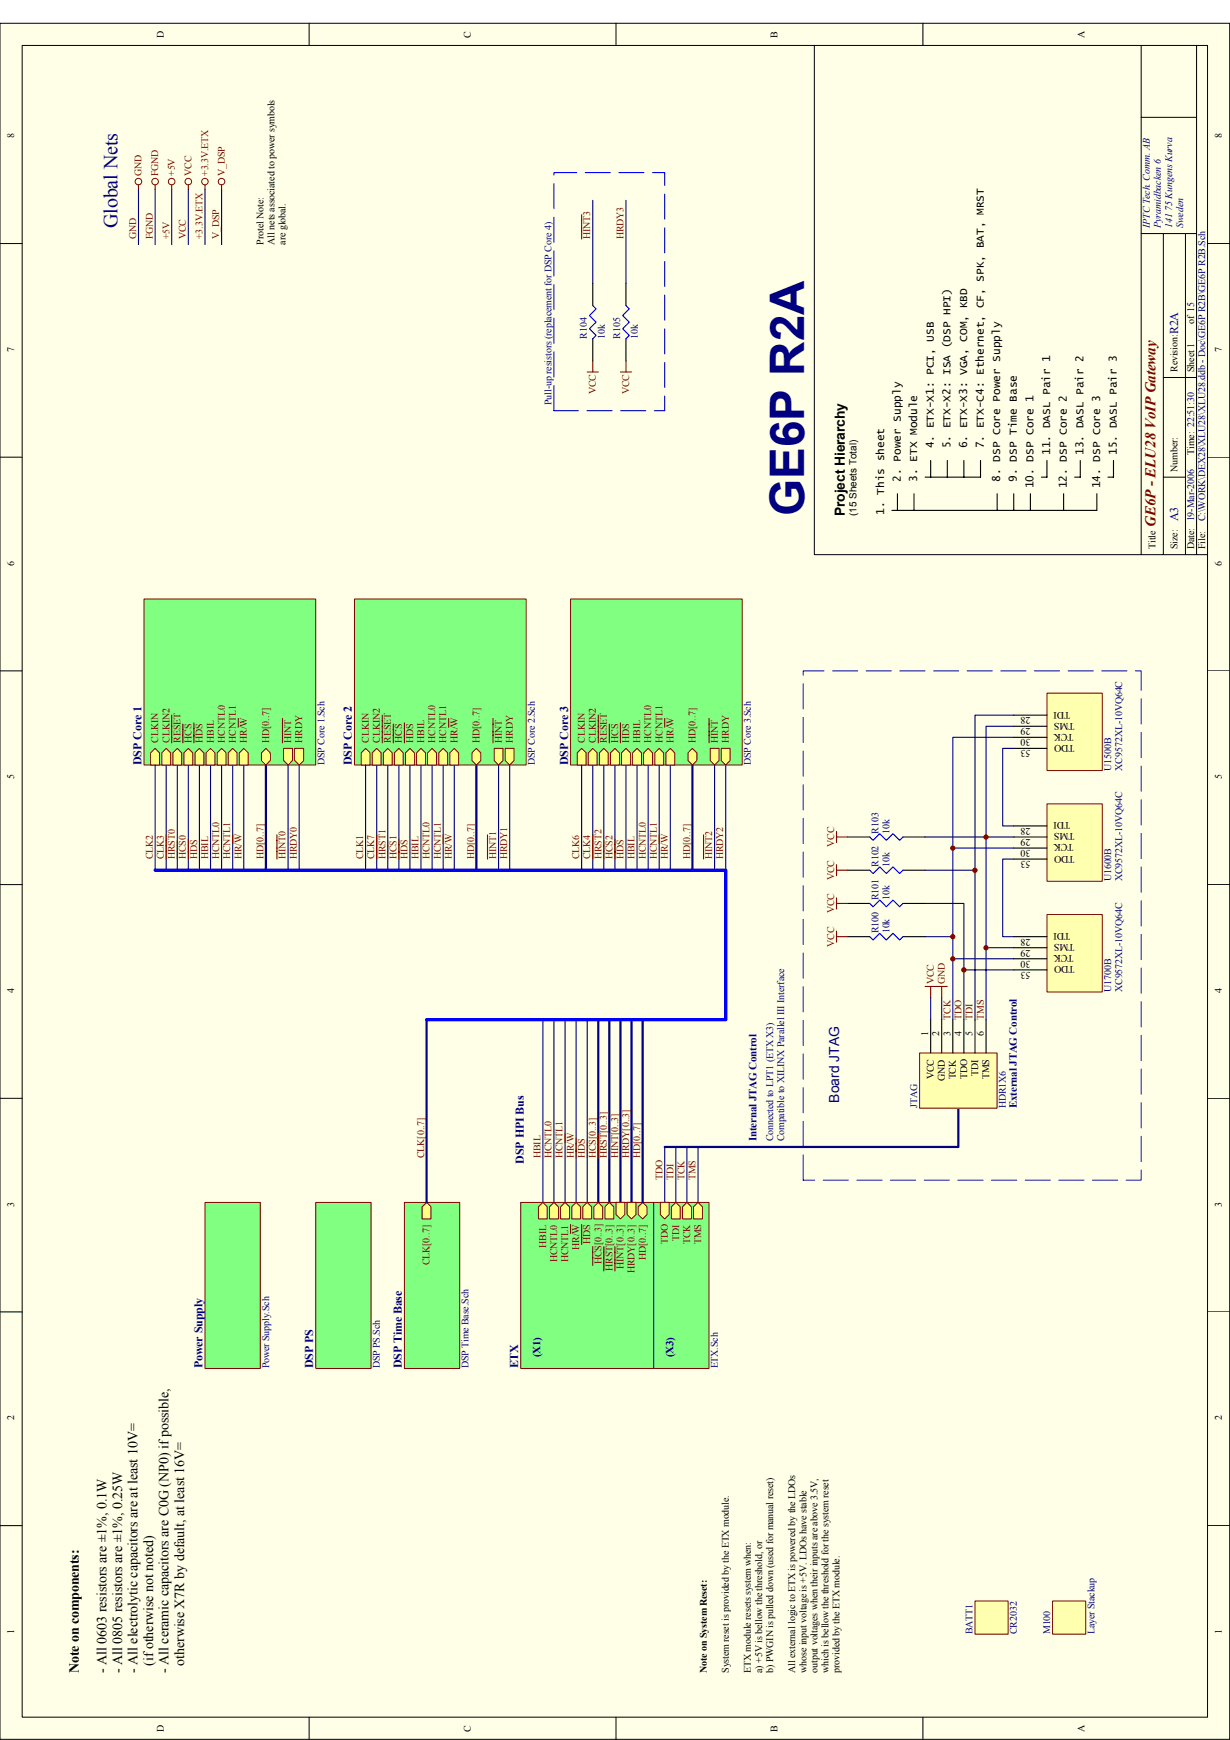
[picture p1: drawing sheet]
<svg xmlns="http://www.w3.org/2000/svg" width="297mm" height="420mm" viewBox="0 0 297 420" stroke-linecap="round" stroke-linejoin="round" font-family="sans-serif">
<path d="M0 5.6h297v414.4h-297z" fill="#ffffe8"/>
<g fill="none" stroke="#000" stroke-width=".24">
<path d="M0 5.6h297v414.4h-297zM5.4 11h286.2v403.6h-286.2zM74.7 5.6v5.4M148.8 5.6v5.4M222.9 5.6v5.4M275.6 11v17.3h13.4M289 11v122.9M275.6 28.3v105.6h16M0 58.8h5.4M275.6 56.4h13.4M280.9 56.4v77.5M286.3 56.4v77.5"/>
<path d="M291.6 58.8h5.4M280.9 91.2h8.1M0 110.4h5.4M280.9 115.2h5.4M291.6 110.4h5.4M0 162h5.4M291.6 162h5.4M0 213.6h5.4M291.6 213.6h5.4M0 265.2h5.4M291.6 265.2h5.4M0 316.8h5.4"/>
<path d="M291.6 316.8h5.4M0 368.4h5.4M291.6 368.4h5.4M74.7 414.6v5.4M148.8 414.6v5.4M222.9 414.6v5.4"/>
</g>
<g fill="none" stroke="#800000" stroke-width=".24">
<circle cx="33.4" cy="43.9" r=".79"/>
<circle cx="37.4" cy="43.9" r=".79"/>
<circle cx="41.4" cy="43.9" r=".79"/>
<circle cx="45.5" cy="43.9" r=".79"/>
<circle cx="49.5" cy="43.8" r=".78"/>
<circle cx="53.5" cy="43.9" r=".79"/>
</g>
<g fill="none" stroke="#800000" stroke-width=".27">
<path d="M33.4 44.6v1.1M37.5 44.6v1.1M41.5 44.6v1.1M45.5 44.6v1.1M49.5 44.6v1.1M53.5 44.6v1.1M202 200.8v2.6M202 208.8v2.7M202 216.8v2.7M202 218.2h2.7M202 210.1h2.7M202 202.1h2.7"/>
<path d="M202 224.8v2.7M202 226.2h2.7M136.5 273.8v2.1M139.1 274.8v4.8M147.2 273.8v5.8"/>
</g>
<path d="M144.5 246.2v44.1M147.2 246.2v44.1M149.8 246.2v44.1M152.5 246.2v44.1M231.4 267.6v9.4h-70.9" fill="none" stroke="#000080" stroke-width=".53"/>
<g fill="none" stroke="#000080" stroke-width=".27">
<path d="M33.4 45.7v13.4M37.5 45.7v13.4M41.5 45.7v13.4M45.5 45.7v13.4M49.5 45.7v13.4M53.5 45.7v13.4M131.1 246.2v44.1M133.8 246.2v44.1M136.5 246.2v44.1M139.1 246.2v44.1M160.5 277v13.3M165.9 277v13.3"/>
<path d="M168.6 277v13.3"/>
</g>
<path d="M204.7 218.2h5.3M204.7 210.1h5.3M204.7 202.1h5.3M218.1 218.2h5.3M218.1 210.1h5.3M218.1 202.1h5.3M204.7 226.2h5.3M218.1 226.2h5.3" fill="none" stroke="#000" stroke-width=".27"/>
<path d="M210 218.2l.8 .8 1.6-1.6 1.6 1.6 1.6-1.6 1.7 1.6 .8-.8M210 210.1l.8 .8 1.6-1.6 1.6 1.6 1.6-1.6 1.7 1.6 .8-.8M210 202.1l.8 .8 1.6-1.6 1.6 1.6 1.6-1.6 1.7 1.6 .8-.8M210 226.2l.8 .8 1.6-1.6 1.6 1.6 1.6-1.6 1.7 1.6 .8-.8" fill="none" stroke="#00f" stroke-width=".27"/>
<path d="M222.1 254.3h18.7v13.3h-18.7z" fill="#ffffb0"/>
<path d="M222.1 254.3h18.7v13.3h-18.7z" fill="none" stroke="#800000" stroke-width=".24"/>
<path d="M224.7 246.2v8M227.4 246.2v8M230.1 246.2v8M232.8 246.2v8M235.5 246.2v8M238.1 246.2v8" fill="none" stroke="#000" stroke-width=".27"/>
<path d="M194 285v-123h81.6v123h-81.6" fill="none" stroke="#00f" stroke-width=".24" stroke-dasharray="6.1 2"/>
<path d="M163.2 277v13.3" fill="none" stroke="#000080" stroke-width=".27"/>
<path d="M49.5 290.4h13.4v40h-13.4z" fill="#80ff80"/>
<path d="M49.5 290.4h13.4v40h-13.4z" fill="none" stroke="#800000" stroke-width=".24"/>
<path d="M125.8 290.4h45.4v40h-45.4z" fill="#80ff80"/>
<path d="M125.8 290.4h45.4v40h-45.4z" fill="none" stroke="#800000" stroke-width=".24"/>
<g fill="#ffff80" stroke="#800000" stroke-width=".24">
<path d="M154.1 291.4l1.1-1.1 1.1 1.1v1.9l-1.1 1-1.1-1z" fill-rule="evenodd"/>
<path d="M147.2 290.3l1 1.1v2.9h-2.1v-2.9z" fill-rule="evenodd"/>
</g>
<path d="M145.8 301v5.9" fill="none" stroke="#800000" stroke-width=".27"/>
<path d="M148.8 290.3h2.1v3l-1.1 1-1-1z" fill-rule="evenodd" fill="#ffff80" stroke="#800000" stroke-width=".24"/>
<path d="M148.5 301v5.9" fill="none" stroke="#800000" stroke-width=".27"/>
<path d="M143.4 291.4l1.1-1.1 1 1.1v2.9h-2.1z" fill-rule="evenodd" fill="#ffff80" stroke="#800000" stroke-width=".24"/>
<path d="M143.2 301v4.6" fill="none" stroke="#800000" stroke-width=".27"/>
<path d="M140.7 291.4l1.1-1.1 1.1 1.1v2.9h-2.2z" fill-rule="evenodd" fill="#ffff80" stroke="#800000" stroke-width=".24"/>
<path d="M140.5 295.7v4.8" fill="none" stroke="#800000" stroke-width=".27"/>
<g fill="#ffff80" stroke="#800000" stroke-width=".24">
<path d="M130 291.4l1.1-1.1 1.1 1.1v2.9h-2.2z" fill-rule="evenodd"/>
<path d="M133.8 290.3l1.1 1.1v2.9h-2.2v-2.9z" fill-rule="evenodd"/>
<path d="M135.4 291.4l1.1-1.1 1 1.1v2.9h-2.1z" fill-rule="evenodd"/>
<path d="M139.1 290.3l1.1 1.1v2.9h-2.1v-2.9z" fill-rule="evenodd"/>
</g>
<path d="M137.8 295.7v2.1" fill="none" stroke="#800000" stroke-width=".27"/>
<g fill="#ffff80" stroke="#800000" stroke-width=".24">
<path d="M159.5 290.3h2.1v3l-1.1 1-1-1z" fill-rule="evenodd"/>
<path d="M162.1 291.4l1.1-1.1 1.1 1.1v2.9h-2.2z" fill-rule="evenodd"/>
<path d="M165.9 290.3l1.1 1.1v2.9h-2.2v-2.9z" fill-rule="evenodd"/>
<path d="M167.5 291.4l1.1-1.1 1 1.1v2.9h-2.1z" fill-rule="evenodd"/>
<path d="M151.4 290.3h2.2v3l-1.1 1-1.1-1z" fill-rule="evenodd"/>
</g>
<path d="M157.9 290.3v40.1" fill="none" stroke="#00f" stroke-width=".24"/>
<path d="M223.4 238.2h5.4M224.7 238.2v2.7M227.4 238.2v2.7" fill="none" stroke="#800000" stroke-width=".27"/>
<path d="M141.8 246.2v44.1M224.7 240.9v5.3M227.4 240.9v5.3" fill="none" stroke="#000080" stroke-width=".27"/>
<path d="M216.7 119.2v4M220.7 119.2v4M224.7 111.2v4M228.8 111.2v4M232.8 111.2v4M236.8 111.2v4h-13.4M240.8 119.2v4M244.8 119.2v4M248.8 119.2v4M215.4 123.2h49.5" fill="none" stroke="#000" stroke-width=".27"/>
<path d="M196.7 11v122.9h78.9" fill="none" stroke="#000" stroke-width=".24"/>
<path d="M76.3 290.4h13.3v40h-13.3z" fill="#80ff80"/>
<path d="M76.3 290.4h13.3v40h-13.3z" fill="none" stroke="#800000" stroke-width=".24"/>
<path d="M97.7 290.4h13.3v40h-13.3z" fill="#80ff80"/>
<path d="M97.7 290.4h13.3v40h-13.3z" fill="none" stroke="#800000" stroke-width=".24"/>
<path d="M101.9 291.4l1.1-1.1 1.1 1.1v2.9h-2.2z" fill-rule="evenodd" fill="#ffff80" stroke="#800000" stroke-width=".24"/>
<path d="M64.2 184.7v25.4M115 184.7v25.4M167.2 184.7v25.4" fill="none" stroke="#000080" stroke-width=".53"/>
<g fill="none" stroke="#000080" stroke-width=".27">
<path d="M40.1 184.7v25.4M42.8 184.7v25.4M45.5 184.7v25.4M48.2 184.7v25.4M50.8 184.7v25.4M53.5 184.7v25.4M56.2 184.7v25.4M58.9 184.7v25.4M69.6 184.7v25.4M72.2 184.7v25.4M91 184.7v25.4M93.6 184.7v25.4"/>
<path d="M96.3 184.7v25.4M99 184.7v25.4M101.7 184.7v25.4M104.4 184.7v25.4M107 184.7v25.4M109.7 184.7v25.4M120.4 184.7v25.4M123.1 184.7v25.4M143.2 184.7v25.4M145.8 184.7v25.4M148.5 184.7v25.4M151.2 184.7v25.4"/>
<path d="M153.8 184.7v25.4M156.5 184.7v25.4M159.2 184.7v25.4M161.9 184.7v25.4M172.6 184.7v25.4M175.3 184.7v25.4"/>
</g>
<g fill="none" stroke="#800000" stroke-width=".27">
<path d="M40.1 201.6v5.8M42.8 202.9v4.5M45.5 202.6v4.8M56.2 201.6v2.1M66.9 201.6v5.8M91 201.6v5.8M93.6 202.9v4.5M96.3 202.6v4.8M107 201.6v2.1M117.7 201.6v5.8M143.2 201.6v5.8M145.8 202.9v4.5"/>
<path d="M148.5 202.6v4.8M159.2 201.6v2.1M169.9 201.6v5.8"/>
</g>
<path d="M34.8 144.6h41.4v40.1h-41.4z" fill="#80ff80"/>
<path d="M34.8 144.6h41.4v40.1h-41.4z" fill="none" stroke="#800000" stroke-width=".24"/>
<path d="M41.7 181.8l1.1-1.1 1.1 1.1v2.9h-2.2z" fill-rule="evenodd" fill="#ffff80" stroke="#800000" stroke-width=".24"/>
<path d="M41.5 172.7v6.7" fill="none" stroke="#800000" stroke-width=".27"/>
<g fill="#ffff80" stroke="#800000" stroke-width=".24">
<path d="M49.8 181.8l1-1.1 1.1 1.1v2.9h-2.1z" fill-rule="evenodd"/>
<path d="M53.5 180.7l1.1 1.1v2.9h-2.1v-2.9z" fill-rule="evenodd"/>
<path d="M55.1 181.8l1.1-1.1 1.1 1.1v2.9h-2.2z" fill-rule="evenodd"/>
<path d="M57.8 181.8l1.1-1.1 1 1.1v2.9h-2.1z" fill-rule="evenodd"/>
</g>
<path d="M57.5 173.5v2.1" fill="none" stroke="#800000" stroke-width=".27"/>
<path d="M48.2 180.7l1 1.1v2.9h-2.1v-2.9z" fill-rule="evenodd" fill="#ffff80" stroke="#800000" stroke-width=".24"/>
<path d="M46.8 174.6v4.8" fill="none" stroke="#800000" stroke-width=".27"/>
<path d="M44.4 181.8l1.1-1.1 1 1.1v2.9h-2.1z" fill-rule="evenodd" fill="#ffff80" stroke="#800000" stroke-width=".24"/>
<path d="M44.2 174.8v4.6" fill="none" stroke="#800000" stroke-width=".27"/>
<path d="M68.5 180.7h2.1v3l-1 1-1.1-1z" fill-rule="evenodd" fill="#ffff80" stroke="#800000" stroke-width=".24"/>
<path d="M68.2 173.5v5.9" fill="none" stroke="#800000" stroke-width=".27"/>
<g fill="#ffff80" stroke="#800000" stroke-width=".24">
<path d="M71.2 180.7h2.1v3l-1.1 1-1-1z" fill-rule="evenodd"/>
<path d="M36.4 181.8l1.1-1.1 1 1.1v2.9h-2.1z" fill-rule="evenodd"/>
<path d="M63.1 181.8l1.1-1.1 1.1 1.1v1.9l-1.1 1-1.1-1z" fill-rule="evenodd"/>
<path d="M40.1 180.7l1.1 1.1v2.9h-2.1v-2.9z" fill-rule="evenodd"/>
</g>
<path d="M85.6 144.6h41.5v40.1h-41.5z" fill="#80ff80"/>
<path d="M85.6 144.6h41.5v40.1h-41.5z" fill="none" stroke="#800000" stroke-width=".24"/>
<path d="M93.6 180.7l1.1 1.1v2.9h-2.1v-2.9z" fill-rule="evenodd" fill="#ffff80" stroke="#800000" stroke-width=".24"/>
<path d="M92.3 172.7v6.7" fill="none" stroke="#800000" stroke-width=".27"/>
<g fill="#ffff80" stroke="#800000" stroke-width=".24">
<path d="M101.7 180.7l1 1.1v2.9h-2.1v-2.9z" fill-rule="evenodd"/>
<path d="M103.3 181.8l1.1-1.1 1 1.1v2.9h-2.1z" fill-rule="evenodd"/>
<path d="M107 180.7l1.1 1.1v2.9h-2.1v-2.9z" fill-rule="evenodd"/>
<path d="M108.6 181.8l1.1-1.1 1.1 1.1v2.9h-2.2z" fill-rule="evenodd"/>
</g>
<path d="M108.4 173.5v2.1" fill="none" stroke="#800000" stroke-width=".27"/>
<path d="M97.9 181.8l1.1-1.1 1.1 1.1v2.9h-2.2z" fill-rule="evenodd" fill="#ffff80" stroke="#800000" stroke-width=".24"/>
<path d="M97.7 174.6v4.8" fill="none" stroke="#800000" stroke-width=".27"/>
<path d="M95.2 181.8l1.1-1.1 1.1 1.1v2.9h-2.2z" fill-rule="evenodd" fill="#ffff80" stroke="#800000" stroke-width=".24"/>
<path d="M95 174.8v4.6" fill="none" stroke="#800000" stroke-width=".27"/>
<path d="M119.3 180.7h2.2v3l-1.1 1-1.1-1z" fill-rule="evenodd" fill="#ffff80" stroke="#800000" stroke-width=".24"/>
<path d="M119.1 173.5v5.9" fill="none" stroke="#800000" stroke-width=".27"/>
<g fill="#ffff80" stroke="#800000" stroke-width=".24">
<path d="M122 180.7h2.1v3l-1 1-1.1-1z" fill-rule="evenodd"/>
<path d="M88.3 180.7l1.1 1.1v2.9h-2.2v-2.9z" fill-rule="evenodd"/>
<path d="M115 180.7l1.1 1.1v1.9l-1.1 1-1-1v-1.9z" fill-rule="evenodd"/>
<path d="M89.9 181.8l1.1-1.1 1 1.1v2.9h-2.1z" fill-rule="evenodd"/>
</g>
<path d="M137.8 144.6h41.4v40.1h-41.4z" fill="#80ff80"/>
<path d="M137.8 144.6h41.4v40.1h-41.4z" fill="none" stroke="#800000" stroke-width=".24"/>
<path d="M145.8 180.7l1.1 1.1v2.9h-2.1v-2.9z" fill-rule="evenodd" fill="#ffff80" stroke="#800000" stroke-width=".24"/>
<path d="M144.5 172.7v6.7" fill="none" stroke="#800000" stroke-width=".27"/>
<g fill="#ffff80" stroke="#800000" stroke-width=".24">
<path d="M153.8 180.7l1.1 1.1v2.9h-2.1v-2.9z" fill-rule="evenodd"/>
<path d="M155.4 181.8l1.1-1.1 1.1 1.1v2.9h-2.2z" fill-rule="evenodd"/>
<path d="M159.2 180.7l1.1 1.1v2.9h-2.2v-2.9z" fill-rule="evenodd"/>
<path d="M160.8 181.8l1.1-1.1 1 1.1v2.9h-2.1z" fill-rule="evenodd"/>
</g>
<path d="M160.5 173.5v2.1" fill="none" stroke="#800000" stroke-width=".27"/>
<path d="M150.1 181.8l1.1-1.1 1 1.1v2.9h-2.1z" fill-rule="evenodd" fill="#ffff80" stroke="#800000" stroke-width=".24"/>
<path d="M149.8 174.6v4.8" fill="none" stroke="#800000" stroke-width=".27"/>
<path d="M147.4 181.8l1.1-1.1 1.1 1.1v2.9h-2.2z" fill-rule="evenodd" fill="#ffff80" stroke="#800000" stroke-width=".24"/>
<path d="M147.2 174.8v4.6" fill="none" stroke="#800000" stroke-width=".27"/>
<path d="M171.5 180.7h2.2v3l-1.1 1-1.1-1z" fill-rule="evenodd" fill="#ffff80" stroke="#800000" stroke-width=".24"/>
<path d="M171.2 173.5v5.9" fill="none" stroke="#800000" stroke-width=".27"/>
<g fill="#ffff80" stroke="#800000" stroke-width=".24">
<path d="M174.2 180.7h2.1v3l-1 1-1.1-1z" fill-rule="evenodd"/>
<path d="M140.5 180.7l1 1.1v2.9h-2.1v-2.9z" fill-rule="evenodd"/>
<path d="M167.2 180.7l1.1 1.1v1.9l-1.1 1-1-1v-1.9z" fill-rule="evenodd"/>
<path d="M142.1 181.8l1.1-1.1 1 1.1v2.9h-2.1z" fill-rule="evenodd"/>
</g>
<path d="M155.2 246.2v44.1" fill="none" stroke="#000080" stroke-width=".53"/>
<g fill="none" stroke="#000080" stroke-width=".27">
<path d="M244.8 172.7h-9.3v73.5M244.8 175.4h-6.7v70.8M244.8 178h-14.7v68.2M244.8 180.7h-2.7v18.7h2.7M223.4 218.2h9.4v16M223.4 202.1h21.4M223.4 210.1h12.1M230.1 204.8h14.7M244.8 207.4h-2.7v18.8h2.7M223.4 226.2h6.7M230.1 231.5h14.7M238.1 228.8h6.7"/>
<path d="M244.8 234.2h-12v12"/>
</g>
<g fill="#800000" stroke="#800000" stroke-width=".24">
<circle cx="238.1" cy="228.9" r=".52"/>
<circle cx="230.1" cy="204.8" r=".52"/>
<circle cx="230.1" cy="231.5" r=".52"/>
<circle cx="230.1" cy="226.2" r=".52"/>
<circle cx="232.8" cy="234.2" r=".53"/>
<circle cx="235.4" cy="210.2" r=".53"/>
<circle cx="238.1" cy="202.1" r=".52"/>
</g>
<path d="M252.9 167.4h13.3v18.6h-13.3z" fill="#ffffb0"/>
<path d="M252.8 167.4h13.4v18.7h-13.4z" fill="none" stroke="#800000" stroke-width=".24"/>
<path d="M244.8 172.7h8M244.8 175.4h8M244.8 178h8M244.8 180.7h8" fill="none" stroke="#000" stroke-width=".27"/>
<path d="M252.9 194.1h13.3v18.7h-13.3z" fill="#ffffb0"/>
<path d="M252.8 194.1h13.4v18.7h-13.4z" fill="none" stroke="#800000" stroke-width=".24"/>
<path d="M244.8 199.4h8M244.8 202.1h8M244.8 204.8h8M244.8 207.4h8" fill="none" stroke="#000" stroke-width=".27"/>
<path d="M252.9 220.8h13.3v18.7h-13.3z" fill="#ffffb0"/>
<path d="M252.8 220.8h13.4v18.7h-13.4z" fill="none" stroke="#800000" stroke-width=".24"/>
<g fill="none" stroke="#000" stroke-width=".27">
<path d="M143.2 68.4v5.4M151.2 68.4v5.4M143.2 81.8v5.4M151.2 81.8v5.4M252.8 111.2v4h-1.3M256.9 119.2v4M260.9 111.2v4h-1.4M264.9 119.2v4M268.9 111.2v4h-1.3M244.8 226.2h8M244.8 228.8h8M244.8 231.5h8"/>
<path d="M244.8 234.2h8"/>
</g>
<path d="M140.5 51.8v5.9M141.8 89.8h2.7M143.2 87.2v2.6M149.8 89.8h2.7M151.2 87.2v2.6M141.8 275.1v4.5M144.5 273.8v5.8" fill="none" stroke="#800000" stroke-width=".27"/>
<path d="M103 246.2v44.1" fill="none" stroke="#000080" stroke-width=".53"/>
<path d="M143.2 73.8l.8 .8-1.7 1.6 1.7 1.6-1.7 1.6 1.7 1.6-.8 .8M151.2 73.8l.8 .8-1.6 1.6 1.6 1.6-1.6 1.6 1.6 1.6-.8 .8" fill="none" stroke="#00f" stroke-width=".27"/>
<path d="M143.2 48.4v20M151.2 48.4v20M37.5 184.7v25.4M88.3 184.7v25.4M140.5 184.7v25.4" fill="none" stroke="#000080" stroke-width=".27"/>
<path d="M133.8 99.2v-57.5h26.7v57.5h-26.7" fill="none" stroke="#00f" stroke-width=".24" stroke-dasharray="6.1 2"/>
<path d="M37.5 210.1h137.8v36.1h-72.3" fill="none" stroke="#00f" stroke-width=".8"/>
<path d="M235.5 386.6h8v8h-8z" fill="#ffffb0"/>
<path d="M235.5 386.6h8v8h-8z" fill="none" stroke="#800000" stroke-width=".24"/>
<path d="M254.2 386.6h8v8h-8z" fill="#ffffb0"/>
<path d="M254.2 386.6h8v8h-8z" fill="none" stroke="#800000" stroke-width=".24"/>
<text font-size="11.5" fill="#000080" x="194.2" y="124.6" transform="rotate(-90 194.2 124.6)">GE6P R2A</text>
<text font-size="4.8" fill="#000080" x="28.4" y="55.1" transform="rotate(-90 28.4 55.1)">Global Nets</text>
<text font-size="3.6" fill="#800000" x="279.1" y="127.2" transform="rotate(-90 279.1 127.2)">GE6P - ELU28 VoIP Gateway</text>
<g font-size="3.4">
<text x="204" y="124.6" transform="rotate(-90 204 124.6)">Project Hierarchy</text>
<text x="19.1" y="404" transform="rotate(-90 19.1 404)">Note on components:</text>
<text x="25.7" y="404" transform="rotate(-90 25.7 404)">- All 0603 resistors are ±1%, 0.1W</text>
<text x="29.5" y="404" transform="rotate(-90 29.5 404)">- All 0805 resistors are ±1%, 0.25W</text>
<text x="33.2" y="404" transform="rotate(-90 33.2 404)">- All electrolytic capacitors are at least 10V=</text>
<text x="37" y="402.3" transform="rotate(-90 37 402.3)">(if otherwise not noted)</text>
<text x="40.7" y="404" transform="rotate(-90 40.7 404)">- All ceramic capacitors are C0G (NP0) if possible,</text>
<text x="44.4" y="402.3" transform="rotate(-90 44.4 402.3)">otherwise X7R by default, at least 16V=</text>
</g>
<text font-size="3.4" fill="#000080" x="202.6" y="266.3" transform="rotate(-90 202.6 266.3)">Board JTAG</text>
<g font-size="2.9" fill="#000080">
<text x="284.5" y="80.7" transform="rotate(-90 284.5 80.7)">R2A</text>
<text x="284.5" y="125.9" transform="rotate(-90 284.5 125.9)">A3</text>
<text x="34.2" y="184.7" transform="rotate(-90 34.2 184.7)">DSP Core 1</text>
<text x="85" y="184.7" transform="rotate(-90 85 184.7)">DSP Core 2</text>
<text x="137.2" y="184.7" transform="rotate(-90 137.2 184.7)">DSP Core 3</text>
<text x="126.5" y="281" transform="rotate(-90 126.5 281)">DSP HPI Bus</text>
<text x="48.9" y="330.4" transform="rotate(-90 48.9 330.4)">Power Supply</text>
<text x="75.6" y="330.4" transform="rotate(-90 75.6 330.4)">DSP PS</text>
<text x="97" y="330.4" transform="rotate(-90 97 330.4)">DSP Time Base</text>
<text x="125.1" y="330.4" transform="rotate(-90 125.1 330.4)">ETX</text>
</g>
<g font-size="2.7">
<text x="225.5" y="108.3" transform="rotate(-90 225.5 108.3)">4. ETX-X1: PCI, USB</text>
<text x="229.5" y="108.3" transform="rotate(-90 229.5 108.3)">5. ETX-X2: ISA (DSP HPI)</text>
<text x="233.6" y="108.3" transform="rotate(-90 233.6 108.3)">6. ETX-X3: VGA, COM, KBD</text>
<text x="237.6" y="108.3" transform="rotate(-90 237.6 108.3)">7. ETX-C4: Ethernet, CF, SPK, BAT, MRST</text>
<text x="253.6" y="109.9" transform="rotate(-90 253.6 109.9)">11. DASL Pair 1</text>
<text x="261.6" y="109.9" transform="rotate(-90 261.6 109.9)">13. DASL Pair 2</text>
<text x="269.7" y="109.9" transform="rotate(-90 269.7 109.9)">15. DASL Pair 3</text>
<text x="217.5" y="116.3" transform="rotate(-90 217.5 116.3)">2. Power Supply</text>
<text x="221.5" y="116.3" transform="rotate(-90 221.5 116.3)">3. ETX Module</text>
<text x="241.6" y="116.3" transform="rotate(-90 241.6 116.3)">8. DSP Core Power Supply</text>
<text x="245.6" y="116.3" transform="rotate(-90 245.6 116.3)">9. DSP Time Base</text>
<text x="249.6" y="117.9" transform="rotate(-90 249.6 117.9)">10. DSP Core 1</text>
<text x="257.6" y="117.9" transform="rotate(-90 257.6 117.9)">12. DSP Core 2</text>
<text x="265.7" y="117.9" transform="rotate(-90 265.7 117.9)">14. DSP Core 3</text>
<text x="213.5" y="124.3" transform="rotate(-90 213.5 124.3)">1. This sheet</text>
</g>
<g font-size="2.7" fill="#000080">
<text x="245.6" y="267.6" transform="rotate(-90 245.6 267.6)">External JTAG Control</text>
<text x="182.7" y="275.6" transform="rotate(-90 182.7 275.6)">Internal JTAG Control</text>
<text x="130.5" y="327.8" transform="rotate(-90 130.5 327.8)">(X1)</text>
<text x="162.6" y="327.8" transform="rotate(-90 162.6 327.8)">(X3)</text>
</g>
<g font-size="2.4">
<text x="39.6" y="9.1" transform="rotate(-90 39.6 9.1)">D</text>
<text x="113.7" y="9.1" transform="rotate(-90 113.7 9.1)">C</text>
<text x="187.8" y="9.1" transform="rotate(-90 187.8 9.1)">B</text>
<text x="261.9" y="9.1" transform="rotate(-90 261.9 9.1)">A</text>
<text x="3.4" y="33.4" transform="rotate(-90 3.4 33.4)">8</text>
<text x="295.1" y="33.4" transform="rotate(-90 295.1 33.4)">8</text>
<text x="63.6" y="59.1" transform="rotate(-90 63.6 59.1)">Protel Note:</text>
<text x="66.3" y="59.1" transform="rotate(-90 66.3 59.1)">All nets associated to power symbols</text>
<text x="69" y="59.1" transform="rotate(-90 69 59.1)">are global.</text>
<text x="288.4" y="78.3" transform="rotate(-90 288.4 78.3)">of 15</text>
<text x="3.4" y="85" transform="rotate(-90 3.4 85)">7</text>
<text x="284.4" y="89.8" transform="rotate(-90 284.4 89.8)">Revision:</text>
<text x="288.4" y="89.8" transform="rotate(-90 288.4 89.8)">Sheet 1</text>
<text x="295.1" y="85" transform="rotate(-90 295.1 85)">7</text>
<text x="284.4" y="113.9" transform="rotate(-90 284.4 113.9)">Number:</text>
<text x="288.4" y="109.9" transform="rotate(-90 288.4 109.9)">Time: 22:51:30</text>
<text x="206.8" y="124.6" transform="rotate(-90 206.8 124.6)">(15 Sheets Total)</text>
<text x="3.4" y="136.6" transform="rotate(-90 3.4 136.6)">6</text>
<text x="279" y="132.6" transform="rotate(-90 279 132.6)">Title</text>
<text x="284.4" y="132.6" transform="rotate(-90 284.4 132.6)">Size:</text>
<text x="288.4" y="132.6" transform="rotate(-90 288.4 132.6)">Date: 19-Mar-2006</text>
<text x="291.1" y="132.6" transform="rotate(-90 291.1 132.6)">File:</text>
<text x="295.1" y="136.6" transform="rotate(-90 295.1 136.6)">6</text>
<text x="248.8" y="173.2" transform="rotate(-180 248.8 173.2)">28</text>
<text x="258.5" y="171.8" transform="rotate(-180 258.5 171.8)">TDI</text>
<text x="248.8" y="178.5" transform="rotate(-180 248.8 178.5)">30</text>
<text x="248.8" y="175.8" transform="rotate(-180 248.8 175.8)">29</text>
<text x="259.3" y="177.2" transform="rotate(-180 259.3 177.2)">TCK</text>
<text x="259.5" y="174.5" transform="rotate(-180 259.5 174.5)">TMS</text>
<text x="259.5" y="179.9" transform="rotate(-180 259.5 179.9)">TDO</text>
<text x="248.8" y="181.2" transform="rotate(-180 248.8 181.2)">53</text>
<text x="3.4" y="188.2" transform="rotate(-90 3.4 188.2)">5</text>
<text x="295.1" y="188.2" transform="rotate(-90 295.1 188.2)">5</text>
<text x="248.8" y="199.9" transform="rotate(-180 248.8 199.9)">28</text>
<text x="248.8" y="202.6" transform="rotate(-180 248.8 202.6)">29</text>
<text x="258.5" y="198.6" transform="rotate(-180 258.5 198.6)">TDI</text>
<text x="259.3" y="203.9" transform="rotate(-180 259.3 203.9)">TCK</text>
<text x="259.5" y="201.2" transform="rotate(-180 259.5 201.2)">TMS</text>
<text x="248.8" y="205.2" transform="rotate(-180 248.8 205.2)">30</text>
<text x="248.8" y="207.9" transform="rotate(-180 248.8 207.9)">53</text>
<text x="259.5" y="206.6" transform="rotate(-180 259.5 206.6)">TDO</text>
<text x="248.8" y="226.6" transform="rotate(-180 248.8 226.6)">28</text>
<text x="258.5" y="225.3" transform="rotate(-180 258.5 225.3)">TDI</text>
<text x="259.5" y="228" transform="rotate(-180 259.5 228)">TMS</text>
<text x="248.8" y="232" transform="rotate(-180 248.8 232)">30</text>
<text x="248.8" y="229.3" transform="rotate(-180 248.8 229.3)">29</text>
<text x="259.3" y="230.6" transform="rotate(-180 259.3 230.6)">TCK</text>
<text x="259.5" y="233.3" transform="rotate(-180 259.5 233.3)">TDO</text>
<text x="3.4" y="239.8" transform="rotate(-90 3.4 239.8)">4</text>
<text x="248.8" y="234.7" transform="rotate(-180 248.8 234.7)">53</text>
<text x="295.1" y="239.8" transform="rotate(-90 295.1 239.8)">4</text>
<text x="224.2" y="250.2" transform="rotate(-90 224.2 250.2)">1</text>
<text x="226.8" y="250.2" transform="rotate(-90 226.8 250.2)">2</text>
<text x="229.5" y="250.2" transform="rotate(-90 229.5 250.2)">3</text>
<text x="232.2" y="250.2" transform="rotate(-90 232.2 250.2)">4</text>
<text x="234.9" y="250.2" transform="rotate(-90 234.9 250.2)">5</text>
<text x="237.6" y="250.2" transform="rotate(-90 237.6 250.2)">6</text>
<text x="225.5" y="260.7" transform="rotate(-90 225.5 260.7)">VCC</text>
<text x="228.2" y="260.9" transform="rotate(-90 228.2 260.9)">GND</text>
<text x="230.9" y="260.7" transform="rotate(-90 230.9 260.7)">TCK</text>
<text x="233.5" y="260.7" transform="rotate(-90 233.5 260.7)">TDO</text>
<text x="236.2" y="259.9" transform="rotate(-90 236.2 259.9)">TDI</text>
<text x="238.9" y="260.7" transform="rotate(-90 238.9 260.7)">TMS</text>
<text x="3.4" y="291.4" transform="rotate(-90 3.4 291.4)">3</text>
<text x="295.1" y="291.4" transform="rotate(-90 295.1 291.4)">3</text>
<text x="3.4" y="343" transform="rotate(-90 3.4 343)">2</text>
<text x="295.1" y="343" transform="rotate(-90 295.1 343)">2</text>
<text x="3.4" y="394.6" transform="rotate(-90 3.4 394.6)">1</text>
<text x="295.1" y="394.6" transform="rotate(-90 295.1 394.6)">1</text>
<text x="170.7" y="404" transform="rotate(-90 170.7 404)">Note on System Reset:</text>
<text x="176" y="404" transform="rotate(-90 176 404)">System reset is provided by the ETX module.</text>
<text x="181.4" y="404" transform="rotate(-90 181.4 404)">ETX module resets system when:</text>
<text x="184" y="404" transform="rotate(-90 184 404)">a) +5V is bellow the threshold, or</text>
<text x="186.7" y="404" transform="rotate(-90 186.7 404)">b) PWGIN is pulled down (used for manual reset)</text>
<text x="192.1" y="404" transform="rotate(-90 192.1 404)">All external logic to ETX is powered by the LDOs</text>
<text x="194.7" y="404" transform="rotate(-90 194.7 404)">whose input voltage is +5V. LDOs have stable</text>
<text x="197.4" y="404" transform="rotate(-90 197.4 404)">output voltages when their inputs are above 3.5V,</text>
<text x="200.1" y="404" transform="rotate(-90 200.1 404)">which is bellow the threshold for the system reset</text>
<text x="202.8" y="404" transform="rotate(-90 202.8 404)">provided by the ETX module.</text>
<text x="39.6" y="418.1" transform="rotate(-90 39.6 418.1)">D</text>
<text x="113.7" y="418.1" transform="rotate(-90 113.7 418.1)">C</text>
<text x="187.8" y="418.1" transform="rotate(-90 187.8 418.1)">B</text>
<text x="261.9" y="418.1" transform="rotate(-90 261.9 418.1)">A</text>
</g>
<g font-size="2.4" fill="#800000">
<text x="34.2" y="42.5" transform="rotate(-90 34.2 42.5)">GND</text>
<text x="38.2" y="42.5" transform="rotate(-90 38.2 42.5)">FGND</text>
<text x="42.2" y="42.5" transform="rotate(-90 42.2 42.5)">+5V</text>
<text x="46.2" y="42.5" transform="rotate(-90 46.2 42.5)">VCC</text>
<text x="50.2" y="42.5" transform="rotate(-90 50.2 42.5)">+3.3V.ETX</text>
<text x="54.3" y="42.5" transform="rotate(-90 54.3 42.5)">V_DSP</text>
<text x="32.9" y="57.7" transform="rotate(-90 32.9 57.7)">GND</text>
<text x="36.9" y="57.7" transform="rotate(-90 36.9 57.7)">FGND</text>
<text x="40.9" y="57.7" transform="rotate(-90 40.9 57.7)">+5V</text>
<text x="44.9" y="57.7" transform="rotate(-90 44.9 57.7)">VCC</text>
<text x="48.9" y="57.7" transform="rotate(-90 48.9 57.7)">+3.3V.ETX</text>
<text x="52.9" y="57.7" transform="rotate(-90 52.9 57.7)">V_DSP</text>
<text x="142.6" y="57.7" transform="rotate(-90 142.6 57.7)">HINT3</text>
<text x="150.6" y="57.7" transform="rotate(-90 150.6 57.7)">HRDY3</text>
<text x="143.9" y="95.2" transform="rotate(-90 143.9 95.2)">VCC</text>
<text x="151.9" y="95.2" transform="rotate(-90 151.9 95.2)">VCC</text>
<text x="38.2" y="179.4" transform="rotate(-90 38.2 179.4)">CLKIN</text>
<text x="40.9" y="179.4" transform="rotate(-90 40.9 179.4)">CLKIN2</text>
<text x="43.6" y="179.4" transform="rotate(-90 43.6 179.4)">RESET</text>
<text x="46.2" y="179.4" transform="rotate(-90 46.2 179.4)">HCS</text>
<text x="48.9" y="179.4" transform="rotate(-90 48.9 179.4)">HDS</text>
<text x="51.6" y="179.4" transform="rotate(-90 51.6 179.4)">HBIL</text>
<text x="54.3" y="179.4" transform="rotate(-90 54.3 179.4)">HCNTL0</text>
<text x="56.9" y="179.4" transform="rotate(-90 56.9 179.4)">HCNTL1</text>
<text x="59.6" y="179.4" transform="rotate(-90 59.6 179.4)">HR/W</text>
<text x="65" y="179.4" transform="rotate(-90 65 179.4)">HD[0..7]</text>
<text x="70.3" y="179.4" transform="rotate(-90 70.3 179.4)">HINT</text>
<text x="73" y="179.4" transform="rotate(-90 73 179.4)">HRDY</text>
<text x="89" y="179.4" transform="rotate(-90 89 179.4)">CLKIN</text>
<text x="91.7" y="179.4" transform="rotate(-90 91.7 179.4)">CLKIN2</text>
<text x="94.4" y="179.4" transform="rotate(-90 94.4 179.4)">RESET</text>
<text x="97.1" y="179.4" transform="rotate(-90 97.1 179.4)">HCS</text>
<text x="99.8" y="179.4" transform="rotate(-90 99.8 179.4)">HDS</text>
<text x="102.4" y="179.4" transform="rotate(-90 102.4 179.4)">HBIL</text>
<text x="105.1" y="179.4" transform="rotate(-90 105.1 179.4)">HCNTL0</text>
<text x="107.8" y="179.4" transform="rotate(-90 107.8 179.4)">HCNTL1</text>
<text x="110.4" y="179.4" transform="rotate(-90 110.4 179.4)">HR/W</text>
<text x="115.8" y="179.4" transform="rotate(-90 115.8 179.4)">HD[0..7]</text>
<text x="121.2" y="179.4" transform="rotate(-90 121.2 179.4)">HINT</text>
<text x="123.8" y="179.4" transform="rotate(-90 123.8 179.4)">HRDY</text>
<text x="141.2" y="179.4" transform="rotate(-90 141.2 179.4)">CLKIN</text>
<text x="143.9" y="179.4" transform="rotate(-90 143.9 179.4)">CLKIN2</text>
<text x="146.6" y="179.4" transform="rotate(-90 146.6 179.4)">RESET</text>
<text x="149.2" y="179.4" transform="rotate(-90 149.2 179.4)">HCS</text>
<text x="151.9" y="179.4" transform="rotate(-90 151.9 179.4)">HDS</text>
<text x="154.6" y="179.4" transform="rotate(-90 154.6 179.4)">HBIL</text>
<text x="157.3" y="179.4" transform="rotate(-90 157.3 179.4)">HCNTL0</text>
<text x="160" y="179.4" transform="rotate(-90 160 179.4)">HCNTL1</text>
<text x="162.6" y="179.4" transform="rotate(-90 162.6 179.4)">HR/W</text>
<text x="168" y="179.4" transform="rotate(-90 168 179.4)">HD[0..7]</text>
<text x="173.3" y="179.4" transform="rotate(-90 173.3 179.4)">HINT</text>
<text x="176" y="179.4" transform="rotate(-90 176 179.4)">HRDY</text>
<text x="36.9" y="207.4" transform="rotate(-90 36.9 207.4)">CLK2</text>
<text x="39.6" y="207.4" transform="rotate(-90 39.6 207.4)">CLK3</text>
<text x="42.2" y="207.4" transform="rotate(-90 42.2 207.4)">HRST0</text>
<text x="44.9" y="207.4" transform="rotate(-90 44.9 207.4)">HCS0</text>
<text x="47.6" y="207.4" transform="rotate(-90 47.6 207.4)">HDS</text>
<text x="50.2" y="207.4" transform="rotate(-90 50.2 207.4)">HBIL</text>
<text x="52.9" y="207.4" transform="rotate(-90 52.9 207.4)">HCNTL0</text>
<text x="55.6" y="207.4" transform="rotate(-90 55.6 207.4)">HCNTL1</text>
<text x="58.3" y="207.4" transform="rotate(-90 58.3 207.4)">HR/W</text>
<text x="63.6" y="207.4" transform="rotate(-90 63.6 207.4)">HD[0..7]</text>
<text x="69" y="207.4" transform="rotate(-90 69 207.4)">HINT0</text>
<text x="71.7" y="207.4" transform="rotate(-90 71.7 207.4)">HRDY0</text>
<text x="87.7" y="207.4" transform="rotate(-90 87.7 207.4)">CLK1</text>
<text x="90.4" y="207.4" transform="rotate(-90 90.4 207.4)">CLK7</text>
<text x="93.1" y="207.4" transform="rotate(-90 93.1 207.4)">HRST1</text>
<text x="95.7" y="207.4" transform="rotate(-90 95.7 207.4)">HCS1</text>
<text x="98.4" y="207.4" transform="rotate(-90 98.4 207.4)">HDS</text>
<text x="101.1" y="207.4" transform="rotate(-90 101.1 207.4)">HBIL</text>
<text x="103.8" y="207.4" transform="rotate(-90 103.8 207.4)">HCNTL0</text>
<text x="106.4" y="207.4" transform="rotate(-90 106.4 207.4)">HCNTL1</text>
<text x="109.1" y="207.4" transform="rotate(-90 109.1 207.4)">HR/W</text>
<text x="114.5" y="207.4" transform="rotate(-90 114.5 207.4)">HD[0..7]</text>
<text x="119.8" y="207.4" transform="rotate(-90 119.8 207.4)">HINT1</text>
<text x="122.5" y="207.4" transform="rotate(-90 122.5 207.4)">HRDY1</text>
<text x="139.9" y="207.4" transform="rotate(-90 139.9 207.4)">CLK6</text>
<text x="142.6" y="207.4" transform="rotate(-90 142.6 207.4)">CLK4</text>
<text x="145.2" y="207.4" transform="rotate(-90 145.2 207.4)">HRST2</text>
<text x="147.9" y="207.4" transform="rotate(-90 147.9 207.4)">HCS2</text>
<text x="150.6" y="207.4" transform="rotate(-90 150.6 207.4)">HDS</text>
<text x="153.3" y="207.4" transform="rotate(-90 153.3 207.4)">HBIL</text>
<text x="155.9" y="207.4" transform="rotate(-90 155.9 207.4)">HCNTL0</text>
<text x="158.6" y="207.4" transform="rotate(-90 158.6 207.4)">HCNTL1</text>
<text x="161.3" y="207.4" transform="rotate(-90 161.3 207.4)">HR/W</text>
<text x="166.6" y="207.4" transform="rotate(-90 166.6 207.4)">HD[0..7]</text>
<text x="172" y="207.4" transform="rotate(-90 172 207.4)">HINT2</text>
<text x="174.7" y="207.4" transform="rotate(-90 174.7 207.4)">HRDY2</text>
<text x="201.4" y="204.5" transform="rotate(-90 201.4 204.5)">VCC</text>
<text x="201.4" y="212.5" transform="rotate(-90 201.4 212.5)">VCC</text>
<text x="201.4" y="220.5" transform="rotate(-90 201.4 220.5)">VCC</text>
<text x="201.4" y="228.6" transform="rotate(-90 201.4 228.6)">VCC</text>
<text x="225.5" y="237.7" transform="rotate(-90 225.5 237.7)">VCC</text>
<text x="228.2" y="237.7" transform="rotate(-90 228.2 237.7)">GND</text>
<text x="229.5" y="246.2" transform="rotate(-90 229.5 246.2)">TCK</text>
<text x="232.2" y="246.2" transform="rotate(-90 232.2 246.2)">TDO</text>
<text x="234.9" y="246.2" transform="rotate(-90 234.9 246.2)">TDI</text>
<text x="237.6" y="246.2" transform="rotate(-90 237.6 246.2)">TMS</text>
<text x="102.4" y="279.6" transform="rotate(-90 102.4 279.6)">CLK[0..7]</text>
<text x="130.5" y="279.6" transform="rotate(-90 130.5 279.6)">HBIL</text>
<text x="133.2" y="279.6" transform="rotate(-90 133.2 279.6)">HCNTL0</text>
<text x="135.9" y="279.6" transform="rotate(-90 135.9 279.6)">HCNTL1</text>
<text x="138.6" y="279.6" transform="rotate(-90 138.6 279.6)">HR/W</text>
<text x="141.2" y="279.6" transform="rotate(-90 141.2 279.6)">HDS</text>
<text x="143.9" y="279.6" transform="rotate(-90 143.9 279.6)">HCS[0..3]</text>
<text x="146.6" y="279.6" transform="rotate(-90 146.6 279.6)">HRST[0..3]</text>
<text x="149.2" y="279.6" transform="rotate(-90 149.2 279.6)">HINT[0..3]</text>
<text x="151.9" y="279.6" transform="rotate(-90 151.9 279.6)">HRDY[0..3]</text>
<text x="154.6" y="279.6" transform="rotate(-90 154.6 279.6)">HD[0..7]</text>
<text x="160" y="285" transform="rotate(-90 160 285)">TDO</text>
<text x="162.6" y="285" transform="rotate(-90 162.6 285)">TDI</text>
<text x="165.3" y="285" transform="rotate(-90 165.3 285)">TCK</text>
<text x="168" y="285" transform="rotate(-90 168 285)">TMS</text>
<text x="164" y="299.7" transform="rotate(-90 164 299.7)">TDI</text>
<text x="103.8" y="305.6" transform="rotate(-90 103.8 305.6)">CLK[0..7]</text>
<text x="131.9" y="301.3" transform="rotate(-90 131.9 301.3)">HBIL</text>
<text x="134.5" y="304.8" transform="rotate(-90 134.5 304.8)">HCNTL0</text>
<text x="137.2" y="304.8" transform="rotate(-90 137.2 304.8)">HCNTL1</text>
<text x="139.9" y="301.8" transform="rotate(-90 139.9 301.8)">HR/W</text>
<text x="142.6" y="300.5" transform="rotate(-90 142.6 300.5)">HDS</text>
<text x="145.2" y="305.3" transform="rotate(-90 145.2 305.3)">HCS[0..3]</text>
<text x="155.9" y="304.2" transform="rotate(-90 155.9 304.2)">HD[0..7]</text>
<text x="161.3" y="300.5" transform="rotate(-90 161.3 300.5)">TDO</text>
<text x="166.6" y="300.5" transform="rotate(-90 166.6 300.5)">TCK</text>
<text x="169.3" y="300.5" transform="rotate(-90 169.3 300.5)">TMS</text>
<text x="147.9" y="306.9" transform="rotate(-90 147.9 306.9)">HRST[0..3]</text>
<text x="150.6" y="306.4" transform="rotate(-90 150.6 306.4)">HINT[0..3]</text>
<text x="153.3" y="307.4" transform="rotate(-90 153.3 307.4)">HRDY[0..3]</text>
</g>
<g font-size="2.4" fill="#000080">
<text x="277.7" y="55.1" transform="rotate(-90 277.7 55.1)">IPTC Tech. Comm. AB</text>
<text x="280.4" y="55.1" transform="rotate(-90 280.4 55.1)">Pyramidbacken 6</text>
<text x="283" y="55.1" transform="rotate(-90 283 55.1)">141 75 Kungens Kurva</text>
<text x="285.7" y="55.1" transform="rotate(-90 285.7 55.1)">Sweden</text>
<text x="141.8" y="81.8" transform="rotate(-90 141.8 81.8)">R104</text>
<text x="146.1" y="81.8" transform="rotate(-90 146.1 81.8)">10k</text>
<text x="149.8" y="81.8" transform="rotate(-90 149.8 81.8)">R105</text>
<text x="154.1" y="81.8" transform="rotate(-90 154.1 81.8)">10k</text>
<text x="133.2" y="97.8" transform="rotate(-90 133.2 97.8)">Pull-up resistors (replacement for DSP Core 4)</text>
<text x="291.1" y="125.9" transform="rotate(-90 291.1 125.9)">C:\WORK\DEX28\XLU28\XLU28.ddb - Doc\GE6P R2B\GE6P R2B.Sch</text>
<text x="78.4" y="184.7" transform="rotate(-90 78.4 184.7)">DSP Core 1.Sch</text>
<text x="129.2" y="184.7" transform="rotate(-90 129.2 184.7)">DSP Core 2.Sch</text>
<text x="181.4" y="184.7" transform="rotate(-90 181.4 184.7)">DSP Core 3.Sch</text>
<text x="268.3" y="186.1" transform="rotate(-90 268.3 186.1)">U1500B</text>
<text x="271" y="186.1" transform="rotate(-90 271 186.1)">XC9572XL-10VQ64C</text>
<text x="212.1" y="201.3" transform="rotate(-90 212.1 201.3)">R103</text>
<text x="214.8" y="201.3" transform="rotate(-90 214.8 201.3)">10k</text>
<text x="212.1" y="209.3" transform="rotate(-90 212.1 209.3)">R102</text>
<text x="214.8" y="209.3" transform="rotate(-90 214.8 209.3)">10k</text>
<text x="268.3" y="212.8" transform="rotate(-90 268.3 212.8)">U1600B</text>
<text x="271" y="212.8" transform="rotate(-90 271 212.8)">XC9572XL-10VQ64C</text>
<text x="212.1" y="217.4" transform="rotate(-90 212.1 217.4)">R101</text>
<text x="214.8" y="217.4" transform="rotate(-90 214.8 217.4)">10k</text>
<text x="212.1" y="225.4" transform="rotate(-90 212.1 225.4)">R100</text>
<text x="214.8" y="225.4" transform="rotate(-90 214.8 225.4)">10k</text>
<text x="268.3" y="239.5" transform="rotate(-90 268.3 239.5)">U1700B</text>
<text x="271" y="239.5" transform="rotate(-90 271 239.5)">XC9572XL-10VQ64C</text>
<text x="221.5" y="267.6" transform="rotate(-90 221.5 267.6)">JTAG</text>
<text x="242.9" y="267.6" transform="rotate(-90 242.9 267.6)">HDR1X6</text>
<text x="186.7" y="275.6" transform="rotate(-90 186.7 275.6)">Connected to LPT1 (ETX X3)</text>
<text x="189.4" y="275.6" transform="rotate(-90 189.4 275.6)">Compatible to XILINX Parallel III Interface</text>
<text x="65" y="330.4" transform="rotate(-90 65 330.4)">Power Supply.Sch</text>
<text x="91.7" y="330.4" transform="rotate(-90 91.7 330.4)">DSP PS.Sch</text>
<text x="113.1" y="330.4" transform="rotate(-90 113.1 330.4)">DSP Time Base.Sch</text>
<text x="173.3" y="330.4" transform="rotate(-90 173.3 330.4)">ETX.Sch</text>
<text x="234.9" y="394.6" transform="rotate(-90 234.9 394.6)">BATT1</text>
<text x="245.6" y="394.6" transform="rotate(-90 245.6 394.6)">CR2032</text>
<text x="253.6" y="394.6" transform="rotate(-90 253.6 394.6)">M100</text>
<text x="264.3" y="394.6" transform="rotate(-90 264.3 394.6)">Layer Stackup</text>
</g>
</svg>
